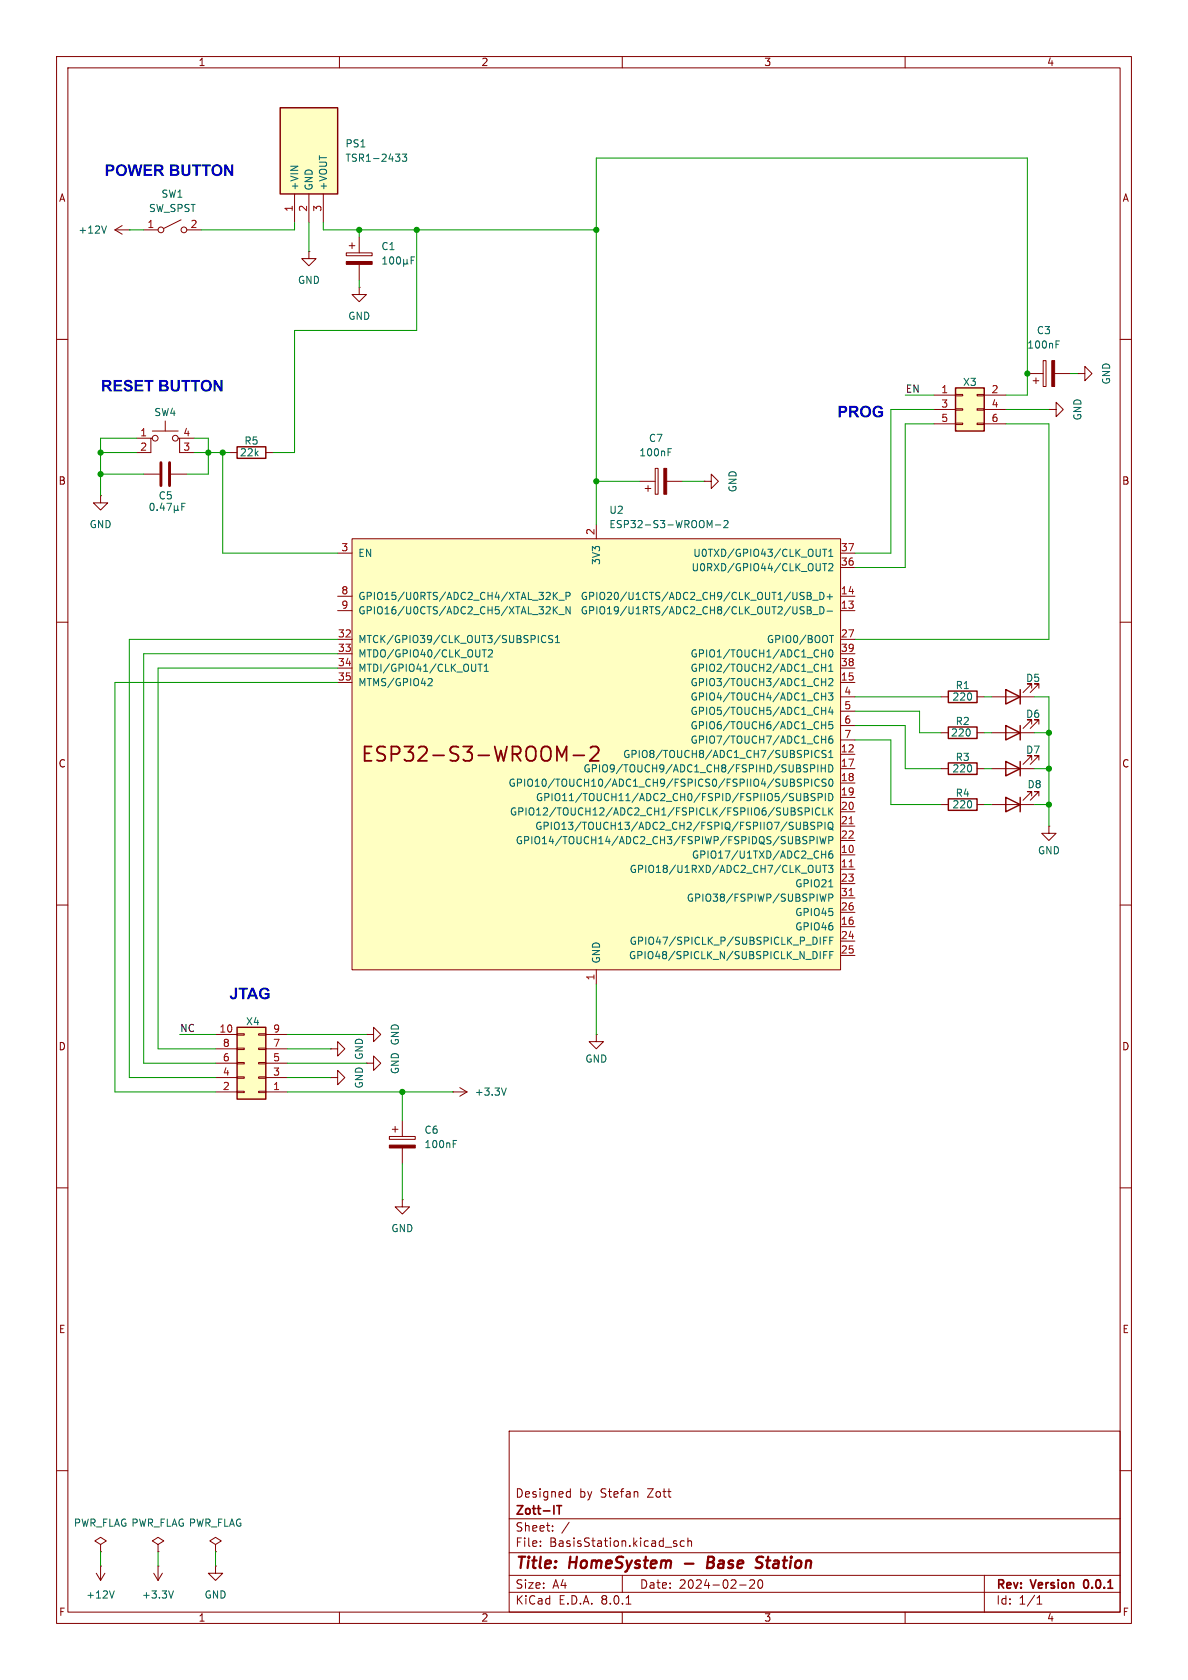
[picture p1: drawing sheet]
<svg xmlns="http://www.w3.org/2000/svg" width="210mm" height="297mm" viewBox="0 0 210 297" stroke-linecap="round" stroke-linejoin="round" font-family="sans-serif">
<g fill="none" stroke="#840000" stroke-width=".18">
<path d="M10 10h190v277h-190zM12 12h186v273h-186zM60 10v2M110 10v2M160 10v2M10 60h2M198 60h2M10 110h2M198 110h2M10 160h2M198 160h2M10 210h2"/>
<path d="M198 210h2M10 260h2M90 253h108v32h-108zM198 260h2M90 278.5h108M90 274.5h108M90 268.5h108M95.5 273.2v.2M95.5 272.5v.1M97.7 270.5v.2M97.7 269.8v.1M100.4 263.7l.4 .1"/>
<path d="M100.6 269.1l-1.3 1.9M100.8 263.2v1.5M100.8 264.6l-.4 .1M110 278.5v3M119.1 272.8l.5 .2 .1 .2-.2 .2-.5-.1M119.1 272.5h.5M121 272.5l-.5-.1-.2 .3v.4l.1 .2h.6M121.6 272.5l.2-.1 .4 .1 .1 .9M121.6 271.9v1.5M132.5 279.4l.6-.1 .2 .1 .1 .3-.9 1.1h.9M134.2 279.4l.1-.1a.81 .81 0 0 1 .6 .6 .81 .81 0 0 1-.3 .8l-.1 .1a.81 .81 0 0 1-.6-.6 .81 .81 0 0 1 .3-.8zM174 278.5v6.5"/>
<path d="M60 285v2M90 281.5h108M110 285v2M110.7 283.6h.8M130.8 280.2h1.1M160 285v2M183.3 283.6h.9M183.3 282.5l.5-.4v1.5"/>
</g>
<path d="M98.4 266.2h.9M98.8 266.2v1.5M191.6 279.6v.9" fill="none" stroke="#840000" stroke-width=".3"/>
<path d="M121.1 276.4h1.5M125.1 276.2h.7M125.8 276.2l.2 .1M125.9 275.2h-.7l-.2 2 .9-.1M126 276.1l-.2 .1M134.1 276.2l.3 .1a.49 .49 0 0 1 .4 .5 .49 .49 0 0 1-.5 .4M134.2 275.2l.7 .1" fill="none" stroke="#840000" stroke-width=".4"/>
<path d="M49.5 19.1h10.2v15.2h-10.2z" fill="#ffffc2"/>
<path d="M49.5 19.1h10.2v15.2h-10.2zM177.8 141l2.5 1.2-2.5 1.3zM180.3 141v2.5" fill="none" stroke="#840000" stroke-width=".25"/>
<path d="M52.1 34.3v5.1M54.6 34.3v5.1M57.1 34.3v5.1M175.3 142.2h7.6M182.4 140.7v-.7h-.8h.8l-1.6 1.5M183.6 140.7v-.7h-.7h.7l-1.5 1.5M185.4 146.1v1.2h1.3l-1.3 1.3-1.3-1.3h1.3M185.4 146.1h.1" fill="none" stroke="#840000" stroke-width=".18"/>
<path d="M69.9 27.2h.8l-.4 .5M70.6 27.8l.1 .2-.1 .5M71.1 27.2h.8l-.4 .5 .3 .2v.5l-.1 .1-.6-.1" fill="none" stroke="#006464" stroke-width=".18"/>
<path d="M41.9 181.6h5.1v12.7h-5.1z" fill="#ffffc2"/>
<g fill="none" stroke="#840000" stroke-width=".18">
<path d="M54.6 44.5v1.2h1.3l-1.3 1.3-1.3-1.3h1.3M54.6 44.5h.1M61.2 44.7h4.6v.5h-4.6zM61.7 43.4h1M62.2 42.9v1M63.5 41.9v2.8M63.5 46.7v2.8M175.3 135.9h7.6M182.4 134.4v-.8h-.8h.8l-1.6 1.5M183.6 134.4v-.8h-.7h.7l-1.5 1.5M38.1 193h3.8M38.1 182.9h3.8"/>
<path d="M38.1 190.5h3.8M38.1 188h3.8M38.1 185.4h3.8M41.9 182.8h1.3v.2h-1.3zM41.9 185.3h1.3v.2h-1.3zM41.9 187.8h1.3v.3h-1.3zM41.9 190.4h1.3v.2h-1.3zM41.9 192.9h1.3v.3h-1.3zM45.7 182.8h1.3v.2h-1.3zM45.7 185.3h1.3v.2h-1.3zM45.7 187.8h1.3v.3h-1.3zM45.7 190.4h1.3v.2h-1.3z"/>
<path d="M45.7 192.9h1.3v.3h-1.3zM47 193h3.8M47 182.9h3.8M47 190.5h3.8M47 188h3.8M47 185.4h3.8M64.8 182.9h1.2v-1.3l1.3 1.3-1.3 1.3v-1.3M64.8 182.9h.1M80 193h.1M80 193h2.5M81.3 192.3l1.2 .7M82.5 193l-1.2 .8"/>
<path d="M38.1 276.9v1.2h1.3l-1.3 1.3-1.3-1.3h1.3M38.1 276.9h.1"/>
</g>
<path d="M177.8 134.6l2.5 1.3-2.5 1.3zM180.3 134.6v2.6M41.9 181.6h5.1v12.7h-5.1z" fill="none" stroke="#840000" stroke-width=".25"/>
<path d="M61.2 46.2h4.6v.5h-4.6z" fill="#840000" stroke="#840000" stroke-width=".18"/>
<path d="M67.7 46.7h.7M67.7 45.8l.3-.4v1.3M69.1 45.5l.1-.1a.68 .68 0 0 1 .4 .6 .68 .68 0 0 1-.4 .7 .84 .84 0 0 1-.1-1.2zM70.3 45.5l.1-.1a.68 .68 0 0 1 .4 .6 .68 .68 0 0 1-.4 .7 .84 .84 0 0 1-.1-1.2zM71.4 46.5l.1 .2h.3l.2-.2M71.4 45.8v1.3M72 46.5l.1 .2M72 45.8v.7M72.7 46h.4M73.3 45.4h-.6v1.3M89.5 192.3l-.4 1.3" fill="none" stroke="#006464" stroke-width=".18"/>
<path d="M62.2 95.3h86.4v76.2h-86.4z" fill="#ffffc2"/>
<g fill="none" stroke="#840000" stroke-width=".18">
<path d="M63.5 50.8v1.3h1.3l-1.3 1.2-1.3-1.2h1.3M63.5 50.8h.1M181.6 66h2.8M182.6 67.3h1M183.1 66.8v1M184.4 63.8h.5v4.5h-.5zM186.4 66h2.8M59.7 97.8h2.5M62.2 95.3h86.4v76.2h-86.4zM105.4 92.7v2.6M148.6 97.8h2.5M59.7 108h2.5"/>
<path d="M59.7 105.4h2.5M59.7 113h2.5M59.7 115.6h2.5M59.7 118.1h2.5M148.6 108h2.5M148.6 105.4h2.5M148.6 113h2.5M148.6 115.6h2.5M148.6 118.1h2.5M148.6 100.3h2.5M59.7 120.7h2.5M148.6 133.4h2.5"/>
<path d="M148.6 120.7h2.5M148.6 135.9h2.5M148.6 138.4h2.5M148.6 123.2h2.5M148.6 125.7h2.5M148.6 128.3h2.5M148.6 130.8h2.5M166.4 135.9h1.2M166.4 123.2h1.2M166.4 129.5h1.2M172.7 135.9h1.3M172.7 123.2h1.3"/>
<path d="M172.7 129.5h1.3M175.3 123.2h7.6M175.3 129.5h7.6M182.4 128v-.7h-.8h.8l-1.6 1.5M182.4 121.7v-.8h-.8h.8l-1.6 1.5M183.6 128v-.7h-.7h.7l-1.5 1.5M183.6 121.7v-.8h-.7h.7l-1.5 1.5M148.6 151.1h2.5M148.6 153.7h2.5M148.6 141h2.5M148.6 143.5h2.5M148.6 146.1h2.5"/>
<path d="M148.6 148.6h2.5M148.6 156.2h2.5M148.6 158.8h2.5M166.4 142.2h1.2M172.7 142.2h1.3M105.4 171.5v2.5M148.6 163.8h2.5M148.6 166.4h2.5M148.6 168.9h2.5M148.6 161.3h2.5M105.4 182.9v1.3h1.3l-1.3 1.2-1.3-1.2h1.3M105.4 182.9h.1"/>
</g>
<path d="M99.3 133.8l.8-1.8v2.5M101.4 133.5h1.9M104.4 132.2l.3-.2h.6a.69 .69 0 0 1 .4 1.1l-1.4 1.4h1.5" fill="none" stroke="#840000" stroke-width=".32"/>
<g fill="none" stroke="#006464" stroke-width=".18">
<path d="M186.7 60.9h.4M186.7 60.3h.6M125.4 92.9l.5-.9v1.3M126.5 92.8h.9M128 92.1l.5-.1 .2 .4-.8 .9h.8M145.4 99.6h.7M145.4 97.1h.7M145.8 97.1v1.3M145.8 99.6v1.3M146.5 99.8l.5-.2 .2 .4-.8 .9h.8M146.5 97.5l.4-.4v1.3M146.5 98.4h.7"/>
<path d="M75.9 120h.4l.1 .3-.8 .9h.8M84.5 117.4h.7M84.9 117.4v1.3M85.2 114.9h.8M85.6 114.9v1.2M85.6 118.7h.7M85.6 117.8l.4-.4v1.3M86.3 115l.5-.1 .3 .3-.8 .9h.8M96.5 112.5a.6 .6 0 0 0-.9 .4 .6 .6 0 0 0 .6 .7l.3-.1M97.7 112.4l-.5-.1-.2 .2v.3l.6 .3 .1 .3-.2 .2-.5-.1M97.8 104.7v1.3M97.8 107.3v1.2"/>
<path d="M98 105.3l.5 .7M98 107.8l.5 .7M98.2 113.6h.7M98.2 112.7l.3-.4v1.3M98.5 104.7l-.7 .7M98.5 107.3l-.7 .7M98.8 108.7h1M98.8 106.1h1M100.1 105.4l.6-.1 .1-.2-.1-.3-.6-.1v1.3M100.8 107.3v1.2l-.7-1.2v1.2M142 107.3h.2M142.1 108v.4"/>
<path d="M142.7 104.7h.4l.3 .3-.3 .3 .3 .1v.3l-.2 .3h-.5zM142.7 107.3h.4l.3 .2-.3 .4 .3 .1v.3l-.2 .2h-.5zM142.7 107.9h.4M142.7 105.3h.4M143.7 108.7h.9M143.7 106.1h.9M144.9 107.3a.64 .64 0 0 1 .8 .6 .64 .64 0 0 1-.8 .6zM144.9 104.7a.64 .64 0 0 1 .8 .7 .64 .64 0 0 1-.8 .6zM145.2 117.4v1.3M145.2 118h.8M145.2 115.5h.8M146 114.9v1.2"/>
<path d="M146 117.4v1.3M146 120v1.2M146.2 108h1M146.2 105.5h1M146.5 117.8l.4-.4v1.3M146.5 118.7h.7M146.6 115l.2-.1a.68 .68 0 0 1 .4 .6 .68 .68 0 0 1-.4 .6l-.2-.1-.1-.3zM146.6 112.3h.8M146.7 105v1M147 112.3v1.3M141.7 137.8l-.5-.1-.2 .2v.3l.5 .3 .2 .3-.3 .2-.5-.1M142.2 138.4l.6-.1 .1-.1v-.3l-.7-.2v1.3"/>
<path d="M143.3 135.9l.6-.1 .1-.2v-.3l-.7-.1v1.3M143.5 137.7v1.3M144.6 135.2v1.3M144.8 132.8a.6 .6 0 0 0-.8 .4 .6 .6 0 0 0 .6 .7l.2-.1M144.8 137.9a.6 .6 0 0 0-.8 .4 .6 .6 0 0 0 .6 .7l.2-.1M145.2 135.2v1.3M145.2 135.8h.7M145.2 120.6h.8M145.2 123.1h.8M145.2 125.6h.8M145.2 128.2h.8M145.2 130.7h.8"/>
<path d="M145.9 135.2v1.3M146 122.5v1.3M146 125v1.3M146 127.6v1.2M146 130.1v1.3M146 132.7h-.5l-.2 .2 .1 .3 .6 .2v.4l-.2 .1h-.5M146 137.8l-.5-.1-.2 .3 .1 .3 .6 .2v.4l-.2 .1-.5-.1M146.4 122.5h.8l-.4 .5 .4 .1v.5l-.2 .2-.6-.2M146.5 135.2a.64 .64 0 0 1 .7 .6 .64 .64 0 0 1-.7 .7zM146.5 120.1l.5-.1 .2 .3-.8 .9h.8M146.5 133.9h.7M146.5 133l.4-.3v1.2"/>
<path d="M146.6 137.9l.2-.2a.68 .68 0 0 1 .4 .7 .68 .68 0 0 1-.4 .6l-.2-.1-.1-.4zM146.8 125l-.3 .9h.8M147.1 130.1l-.4 .1a.86 .86 0 0 0 0 1.2l.5-.1v-.5l-.2-.2-.4 .1-.1 .1M147.1 125.5v.8M147.2 127.6h-.6l-.1 .6 .2-.1h.4l.1 .2v.4l-.2 .1-.5-.1M141.1 143.2l.7 .5-.3 .4-.4-.1M141.5 145.4v1l-.3 .2M141.5 140.3v1l-.1 .2h-.3M141.8 142.9l-.5-.1-.2 .3M142.1 145.4h.4l.3 .2-.3 .4 .3 .1v.3l-.2 .2h-.5zM142.1 146h.4M142.2 140.3h.4l.2 .2-.2 .4 .2 .1 .1 .3-.3 .2h-.4z"/>
<path d="M142.2 140.9h.4M142.3 143.5l.6-.1 .2-.2-.1-.3-.7-.1v1.3M142.6 148l-.4-.1-.2 .1v.4l.5 .2 .1 .3-.2 .3-.5-.1M143.2 148.6l.6-.1 .1-.2-.1-.3-.6-.1v1.3M143.6 142.8v1.3M144 145.4h-.5l-.2 .2 .1 .3 .6 .2v.4l-.2 .1h-.5M144.1 140.3h-.5l-.2 .2 .1 .3 .5 .3v.3l-.2 .1h-.4M144.3 153v1l.2 .2h.4l.1-.2v-1M144.4 147.9v1.3M144.6 146h.6l.1-.2-.1-.3-.6-.1v1.2M144.6 140.9h.6l.2-.2-.1-.3-.7-.1v1.2M144.9 142.9a.6 .6 0 0 0-.8 .5 .6 .6 0 0 0 .6 .7l.2-.1"/>
<path d="M144.9 147.9l.3 1.3 .3-.9 .2 .9 .3-1.3M145.2 150.4v1.3M145.2 151h.8M145.4 153h.7M145.5 142.8v1.3h.6M145.8 153v1.2M145.8 145.4v1.2M145.9 140.3v1.2M146 150.4v1.3M146 158.1l-.3 1.2-.2-.9-.3 .9M146.4 145.5l.3-.1a.43 .43 0 0 1 .5 .4v.4a.42 .42 0 0 1-.4 .4 .42 .42 0 0 1-.4-.4zM146.4 153h.8l-.4 .5 .4 .1v.5l-.2 .1-.6-.1"/>
<path d="M146.5 140.3a.64 .64 0 0 1 .7 .6 .64 .64 0 0 1-.7 .6zM146.5 142.8v1.3M146.5 148.6l.6-.1 .1-.2v-.3l-.7-.1v1.3M146.5 158.7h.6l.1-.2v-.3l-.7-.1v1.2M146.5 156.8h.7M146.6 146.3l.7 .5M146.7 143.4l.5 .7M147.1 150.4l-.4 .1a.86 .86 0 0 0 0 1.2l.5-.1v-.4l-.2-.3-.4 .1-.1 .2M147.2 142.8l-.7 .7M145 165.7v1.2M145 168.2v1.3M145.6 166.3h.4"/>
<path d="M145.6 168.8h.4M146.2 165.7h-.6v1.2M146.2 168.2h-.6v1.3M146.7 166.3h.4M146.7 168.8h.4M147.3 165.7h-.6v1.2M147.3 168.2h-.6v1.3"/>
</g>
<path d="M150.1 153.3h.7M150.1 145.6h.7M150.1 158.3h.7" fill="none" stroke="#a90000" stroke-width=".18"/>
<path d="M167.6 134.9h5.1v2h-5.1zM167.6 128.5h5.1v2.1h-5.1zM167.6 122.2h5.1v2h-5.1zM177.8 128.3l2.5 1.2-2.5 1.3zM177.8 121.9l2.5 1.3-2.5 1.3zM180.3 121.9v2.6M180.3 128.3v2.5M167.6 141.2h5.1v2.1h-5.1z" fill="none" stroke="#840000" stroke-width=".25"/>
<path d="M185.9 63.8h.5v4.5h-.5z" fill="#840000" stroke="#840000" stroke-width=".18"/>
<path d="M168.9 68.6h5.1v7.6h-5.1z" fill="#ffffc2"/>
<g fill="none" stroke="#840000" stroke-width=".18">
<path d="M21.6 39.9l-1.3 .7M32 38.9l-3 1.5M20.3 40.6l1.3 .8M20.3 40.6h2.6M22.9 40.6h.1M25.4 40.6h2.5M33 40.6h2.6M24.1 77.5h2.6M26.9 77.5h-.2v2.5h-2.6M26.9 76.2h4.6M29.2 74.4v1.8M31.5 77.5h.2v2.5h2.6"/>
<path d="M31.7 77.5h2.6M165.1 69.9h3.8M165.1 72.4h3.8M165.1 74.9h3.8M168.9 74.8h1.3v.3h-1.3zM168.9 72.3h1.3v.2h-1.3zM168.9 69.7h1.3v.3h-1.3zM172.7 74.8h1.3v.3h-1.3zM172.7 72.3h1.3v.2h-1.3zM172.7 69.7h1.3v.3h-1.3zM174 69.9h3.8M174 72.4h3.8"/>
<path d="M174 74.9h3.8M185.4 72.4h1.3v-1.3l1.3 1.3-1.3 1.3v-1.3M185.4 72.4h.1M190.5 66h1.3v-1.2l1.2 1.2-1.2 1.3v-1.3M190.5 66h.1M17.8 87.6v1.3h1.2l-1.2 1.3-1.3-1.3h1.3M17.8 87.6h.1M25.4 83.8h2.8M30.2 83.8h2.8M40.6 80h1.3M47 80h1.3M113 85.1h2.8"/>
<path d="M114 86.4h1.1M114.6 85.9v1M115.8 82.8h.5v4.6h-.5zM117.9 85.1h2.7M124.5 85.1h1.2v-1.3l1.3 1.3-1.3 1.3v-1.3M124.5 85.1h.1M58.4 190.5h1.3v-1.3l1.3 1.3-1.3 1.3v-1.3M58.4 190.5h.1M58.4 185.4h1.3v-1.2l1.3 1.2-1.3 1.3v-1.3M58.4 185.4h.1M64.8 188h1.2v-1.3l1.3 1.3-1.3 1.2v-1.2M69.3 199.6h1.1"/>
<path d="M69.8 199.1v1.1M71.1 198.1v2.8M68.8 200.9h4.6v.5h-4.6zM71.1 212.1v1.3h1.3l-1.3 1.2-1.3-1.2h1.3M71.1 212.1h.1M71.1 202.9v2.8M17 278.1l.8 1.3M17.8 276.9h.1M17.8 273l1-.6-1-.6-1 .6 1 .6v1.3M17.8 274.3h.1M17.8 276.9v2.5M18.5 278.1l-.7 1.3"/>
<path d="M27.2 278.1l.7 1.3M27.9 273l1.1-.6-1.1-.6-1 .6 1 .6v1.3M27.9 274.3h.1M27.9 276.9h.1M27.9 276.9v2.5M28.7 278.1l-.8 1.3M38.1 273l1-.6-1-.6-1 .6 1 .6v1.3M38.1 274.3h.1"/>
<circle cx="28.4" cy="40.6" r=".51"/>
<circle cx="32.5" cy="40.6" r=".51"/>
<circle cx="27.4" cy="77.5" r=".51"/>
<circle cx="31" cy="77.5" r=".51"/>
</g>
<path d="M41.9 79h5.1v2h-5.1zM168.9 68.6h5.1v7.6h-5.1z" fill="none" stroke="#840000" stroke-width=".25"/>
<g fill="#840000" stroke="#840000" stroke-width=".18">
<path d="M117.3 82.8h.6v4.6h-.6z"/>
<path d="M68.8 202.4h4.6v.5h-4.6z"/>
</g>
<g fill="none" stroke="#006464" stroke-width=".18">
<path d="M18.8 39.9l-.4 1.3M118.1 79.9h.4M118.1 79.3h.6M26.7 89h.1a.68 .68 0 0 1 .5 .6 .68 .68 0 0 1-.5 .6 .84 .84 0 0 1-.1-1.2zM27.8 90.1v.1M28.6 88.9l-.3 .9h.8M28.9 89.4v.8M30.3 89l-.5 1.2M30.8 90.1l.2 .1h.2l.2-.1M30.8 89.4v1.3M31.4 90.1l.2 .1M31.4 89.4v.7"/>
<path d="M32.1 89.6h.5M32.7 89h-.6v1.2M80.1 202.2h.4M80.1 201.6h.6M20.2 281.2l-.4 1.3M30.7 281.2l-.5 1.3"/>
</g>
<path d="M28.4 81.8v4.1M30 81.8v4.1" fill="none" stroke="#840000" stroke-width=".51"/>
<g fill="none" stroke="#009600" stroke-width=".18">
<path d="M52.1 39.4v1.2h-16.5M54.6 39.4v5.1M57.1 39.4v1.2h48.3M22.9 40.6h2.5M63.5 40.6v1.3M63.5 49.5v1.3M73.7 40.6v17.8h-21.6v21.6h-3.8M24.1 77.5h-6.3v10.1M34.3 77.5h2.5v6.3h-3.8M160 69.9h5.1M165.1 72.4h-7.6v25.4h-6.4M165.1 74.9h-5.1v25.4h-8.9"/>
<path d="M177.8 69.9h3.8v-42h-76.2v64.8M177.8 72.4h7.6M177.8 74.9h7.6v38.1h-34.3M189.2 66h1.3M17.8 80h6.3M17.8 83.8h7.6M34.3 80h6.3M39.4 80v17.8h20.3M105.4 85.1h7.6M120.6 85.1h3.9M59.7 113h-36.8v77.5h15.2M59.7 118.1h-31.8v67.3h10.2"/>
<path d="M59.7 115.6h-34.3v72.4h12.7M59.7 120.7h-39.4v72.3h17.8M151.1 125.7h11.5v3.8h3.8M151.1 128.3h8.9v7.6h6.4M151.1 130.8h6.4v11.4h8.9M151.1 123.2h15.3M174 129.5h1.3M174 135.9h1.3M174 123.2h1.3M182.9 129.5h2.5M182.9 123.2h2.5v22.9M182.9 135.9h2.5"/>
<path d="M174 142.2h1.3M182.9 142.2h2.5M105.4 174v8.9M31.7 182.9h6.4M50.8 182.9h14M50.8 190.5h7.6M50.8 185.4h7.6M50.8 188h14M50.8 193h29.2M71.1 193v5.1M71.1 205.7v6.4M17.8 274.3v2.6"/>
<path d="M27.9 274.3v2.6M38.1 274.3v2.6"/>
</g>
<g fill="#009600" stroke="#009600" stroke-width=".18">
<circle cx="185.4" cy="129.5" r=".46"/>
<circle cx="185.4" cy="135.9" r=".46"/>
<circle cx="185.4" cy="142.2" r=".46"/>
<circle cx="39.4" cy="80" r=".46"/>
<circle cx="17.8" cy="83.8" r=".46"/>
<circle cx="17.8" cy="80" r=".46"/>
<circle cx="71.1" cy="193" r=".46"/>
<circle cx="105.4" cy="40.6" r=".46"/>
<circle cx="105.4" cy="85.1" r=".46"/>
<circle cx="63.5" cy="40.6" r=".46"/>
<circle cx="73.7" cy="40.6" r=".46"/>
<circle cx="181.6" cy="66" r=".46"/>
<circle cx="36.8" cy="80" r=".46"/>
</g>
<text font-size="3.5" fill="#840000" x="63.6" y="135.1">ESP32-S3-WROOM-2</text>
<g font-size="2.8" fill="#0000c2">
<text x="18.5" y="31.9">POWER BUTTON</text>
<text x="17.8" y="70">RESET BUTTON</text>
<text x="148" y="74.5">PROG</text>
<text x="40.6" y="177.4">JTAG</text>
</g>
<g font-size="2.8" fill="#840000">
<text x="91" y="277.9">Title:</text>
<text x="100.7" y="277.9">HomeSystem</text>
<text x="126.6" y="277.9">Base</text>
<text x="136.1" y="277.9">Station</text>
</g>
<g font-size="2.1" fill="#840000">
<text x="91" y="268.2">Zott-IT</text>
<text x="91" y="265">Designed</text>
<text x="102.4" y="265">by</text>
<text x="106.2" y="265">Stefan</text>
<text x="114.6" y="265">Zott</text>
<text x="91" y="273.7">File:</text>
<text x="91" y="271">Sheet:</text>
<text x="97.1" y="273.7">BasisStation.kicad_sch</text>
<text x="91" y="281.1">Size:</text>
<text x="97.7" y="281.1">A4</text>
<text x="113" y="281.1">Date:</text>
<text x="120" y="281.1">2024-02-20</text>
<text x="176" y="281.3">Rev:</text>
<text x="182.4" y="281.3">Version</text>
<text x="192.3" y="281.3">0.0.1</text>
<text x="91" y="283.9">KiCad</text>
<text x="98.7" y="283.9">E.D.A.</text>
<text x="106.3" y="283.9">8.0.1</text>
<text x="176" y="283.9">Id:</text>
<text x="180.1" y="283.9">1/1</text>
</g>
<g font-size="1.8" fill="#840000">
<text x="35" y="11.9">1</text>
<text x="85" y="11.9">2</text>
<text x="135" y="11.9">3</text>
<text x="185" y="11.9">4</text>
<text x="10.3" y="35.9">A</text>
<text x="198.4" y="35.9">A</text>
<text x="10.3" y="85.9">B</text>
<text x="198.3" y="85.9">B</text>
<text x="10.3" y="135.9">C</text>
<text x="198.3" y="135.9">C</text>
<text x="10.3" y="185.9">D</text>
<text x="198.3" y="185.9">D</text>
<text x="10.3" y="235.9">E</text>
<text x="198.3" y="235.9">E</text>
<text x="10.3" y="285.9">F</text>
<text x="35" y="286.9">1</text>
<text x="85" y="286.9">2</text>
<text x="135" y="286.9">3</text>
<text x="185" y="286.9">4</text>
<text x="198.4" y="285.9">F</text>
</g>
<g font-size="1.8" fill="#006464">
<text x="61" y="26.3">PS1</text>
<text x="61" y="28.8">TSR1-2433</text>
<text x="28.4" y="35.2">SW1</text>
<text x="52.9" y="33.8" transform="rotate(-90 52.9 33.8)">+VIN</text>
<text x="55.5" y="33.8" transform="rotate(-90 55.5 33.8)">GND</text>
<text x="58" y="33.8" transform="rotate(-90 58 33.8)">+VOUT</text>
<text x="13.8" y="41.5">+12V</text>
<text x="26.2" y="37.7">SW_SPST</text>
<text x="67.3" y="44.4">C1</text>
<text x="52.6" y="50.4">GND</text>
<text x="61.5" y="56.7">GND</text>
<text x="183.2" y="59.3">C3</text>
<text x="181.5" y="61.8">100nF</text>
<text x="170.1" y="68.4">X3</text>
<text x="196.4" y="68.1" transform="rotate(-90 196.4 68.1)">GND</text>
<text x="27.2" y="73.8">SW4</text>
<text x="191.4" y="74.4" transform="rotate(-90 191.4 74.4)">GND</text>
<text x="42.3" y="80.9">22k</text>
<text x="43.1" y="78.8">R5</text>
<text x="112.9" y="80.9">100nF</text>
<text x="114.6" y="78.3">C7</text>
<text x="27.9" y="88.5">C5</text>
<text x="130.4" y="87.1" transform="rotate(-90 130.4 87.1)">GND</text>
<text x="15.7" y="93.6">GND</text>
<text x="107.6" y="91">U2</text>
<text x="107.6" y="93.6">ESP32-S3-WROOM-2</text>
<text x="63.2" y="98.7">EN</text>
<text x="106.3" y="100" transform="rotate(-90 106.3 100)">3V3</text>
<text x="122.2" y="101.2">U0RXD/GPIO44/CLK_OUT2</text>
<text x="122.5" y="98.7">U0TXD/GPIO43/CLK_OUT1</text>
<text x="63.2" y="106.3">GPIO15/U0RTS/ADC2_CH4/XTAL_32K_P</text>
<text x="102.6" y="106.3">GPIO20/U1CTS/ADC2_CH9/CLK_OUT1/USB_D+</text>
<text x="63.2" y="113.9">MTCK/GPIO39/CLK_OUT3/SUBSPICS1</text>
<text x="63.2" y="108.8">GPIO16/U0CTS/ADC2_CH5/XTAL_32K_N</text>
<text x="102.6" y="108.8">GPIO19/U1RTS/ADC2_CH8/CLK_OUT2/USB_D-</text>
<text x="135.5" y="113.9">GPIO0/BOOT</text>
<text x="63.2" y="116.4">MTDO/GPIO40/CLK_OUT2</text>
<text x="63.2" y="119">MTDI/GPIO41/CLK_OUT1</text>
<text x="122" y="119">GPIO2/TOUCH2/ADC1_CH1</text>
<text x="122" y="116.4">GPIO1/TOUCH1/ADC1_CH0</text>
<text x="63.2" y="121.5">MTMS/GPIO42</text>
<text x="122" y="121.5">GPIO3/TOUCH3/ADC1_CH2</text>
<text x="122" y="124.1">GPIO4/TOUCH4/ADC1_CH3</text>
<text x="168.3" y="124.1">220</text>
<text x="168.8" y="122">R1</text>
<text x="181.3" y="120.8">D5</text>
<text x="122" y="126.6">GPIO5/TOUCH5/ADC1_CH4</text>
<text x="122" y="129.1">GPIO6/TOUCH6/ADC1_CH5</text>
<text x="122" y="131.7">GPIO7/TOUCH7/ADC1_CH6</text>
<text x="168" y="130.4">220</text>
<text x="168.8" y="128.4">R2</text>
<text x="181.3" y="127.1">D6</text>
<text x="103" y="136.8">GPIO9/TOUCH9/ADC1_CH8/FSPIHD/SUBSPIHD</text>
<text x="110.1" y="134.2">GPIO8/TOUCH8/ADC1_CH7/SUBSPICS1</text>
<text x="168.3" y="136.8">220</text>
<text x="168.8" y="134.7">R3</text>
<text x="181.3" y="133.5">D7</text>
<text x="89.8" y="139.3">GPIO10/TOUCH10/ADC1_CH9/FSPICS0/FSPIIO4/SUBSPICS0</text>
<text x="94.6" y="141.8">GPIO11/TOUCH11/ADC2_CH0/FSPID/FSPIIO5/SUBSPID</text>
<text x="168.3" y="143.1">220</text>
<text x="168.8" y="141.1">R4</text>
<text x="181.5" y="139.5">D8</text>
<text x="90" y="144.4">GPIO12/TOUCH12/ADC2_CH1/FSPICLK/FSPIIO6/SUBSPICLK</text>
<text x="91.1" y="149.5">GPIO14/TOUCH14/ADC2_CH3/FSPIWP/FSPIDQS/SUBSPIWP</text>
<text x="94.5" y="146.9">GPIO13/TOUCH13/ADC2_CH2/FSPIQ/FSPIIO7/SUBSPIQ</text>
<text x="111.2" y="154.5">GPIO18/U1RXD/ADC2_CH7/CLK_OUT3</text>
<text x="122.2" y="152">GPIO17/U1TXD/ADC2_CH6</text>
<text x="183.4" y="151.2">GND</text>
<text x="121.3" y="159.6">GPIO38/FSPIWP/SUBSPIWP</text>
<text x="140.5" y="157.1">GPIO21</text>
<text x="111.2" y="167.2">GPIO47/SPICLK_P/SUBSPICLK_P_DIFF</text>
<text x="140.5" y="164.7">GPIO46</text>
<text x="140.5" y="162.2">GPIO45</text>
<text x="106.3" y="170.4" transform="rotate(-90 106.3 170.4)">GND</text>
<text x="111.1" y="169.8">GPIO48/SPICLK_N/SUBSPICLK_N_DIFF</text>
<text x="43.4" y="181.5">X4</text>
<text x="64.4" y="187.5" transform="rotate(-90 64.4 187.5)">GND</text>
<text x="70.7" y="190" transform="rotate(-90 70.7 190)">GND GND</text>
<text x="103.4" y="188.1">GND</text>
<text x="64.4" y="192.5" transform="rotate(-90 64.4 192.5)">GND</text>
<text x="83.8" y="193.9">+3.3V</text>
<text x="74.9" y="200.6">C6</text>
<text x="74.9" y="203.2">100nF</text>
<text x="69.1" y="218">GND</text>
<text x="13" y="270.1">PWR_FLAG PWR_FLAG PWR_FLAG</text>
<text x="15.1" y="282.8">+12V</text>
<text x="25" y="282.8">+3.3V</text>
<text x="36.1" y="282.8">GND</text>
</g>
<g font-size="1.8" fill="#a90000">
<text x="26" y="40.4">1</text>
<text x="33.6" y="40.4">2</text>
<text x="51.8" y="37.5" transform="rotate(-90 51.8 37.5)">1</text>
<text x="54.4" y="37.5" transform="rotate(-90 54.4 37.5)">2</text>
<text x="56.9" y="37.5" transform="rotate(-90 56.9 37.5)">3</text>
<text x="166.3" y="69.6">1</text>
<text x="175.2" y="69.6">2</text>
<text x="24.7" y="77.2">1</text>
<text x="32.3" y="77.2">4</text>
<text x="166.3" y="72.1">3</text>
<text x="166.3" y="74.7">5</text>
<text x="175.2" y="72.1">4</text>
<text x="175.2" y="74.7">6</text>
<text x="24.7" y="79.8">2</text>
<text x="32.3" y="79.8">3</text>
<text x="105.2" y="94.7" transform="rotate(-90 105.2 94.7)">2</text>
<text x="60.3" y="97.5">3</text>
<text x="148.5" y="100.1">36</text>
<text x="148.5" y="97.5">37</text>
<text x="60.3" y="105.2">8</text>
<text x="60.3" y="107.7">9</text>
<text x="148.5" y="107.7">13</text>
<text x="148.5" y="105.2">14</text>
<text x="59.6" y="112.8">32</text>
<text x="148.5" y="112.8">27</text>
<text x="59.6" y="115.3">33</text>
<text x="59.6" y="117.9">34</text>
<text x="148.5" y="117.9">38</text>
<text x="148.5" y="115.3">39</text>
<text x="59.6" y="120.4">35</text>
<text x="148.5" y="120.4">15</text>
<text x="149.2" y="122.9">4</text>
<text x="149.2" y="125.5">5</text>
<text x="149.2" y="128">6</text>
<text x="149.2" y="130.6">7</text>
<text x="148.5" y="133.1">12</text>
<text x="148.5" y="135.6">17</text>
<text x="148.5" y="138.2">18</text>
<text x="148.5" y="140.7">19</text>
<text x="148.5" y="143.3">20</text>
<text x="148.5" y="145.8">21</text>
<text x="148.5" y="148.3">22</text>
<text x="148.5" y="150.9">10</text>
<text x="148.5" y="153.4">11</text>
<text x="148.5" y="156">23</text>
<text x="148.5" y="161">26</text>
<text x="148.5" y="158.5">31</text>
<text x="148.5" y="163.6">16</text>
<text x="148.5" y="166.1">24</text>
<text x="105.2" y="173.4" transform="rotate(-90 105.2 173.4)">1</text>
<text x="148.5" y="168.7">25</text>
<text x="38.7" y="182.6">10</text>
<text x="39.3" y="185.2">8</text>
<text x="48.2" y="185.2">7</text>
<text x="48.2" y="182.6">9</text>
<text x="39.3" y="190.2">4</text>
<text x="39.3" y="187.7">6</text>
<text x="48.2" y="190.2">3</text>
<text x="48.2" y="187.7">5</text>
<text x="39.3" y="192.8">2</text>
<text x="48.2" y="192.8">1</text>
</g>
<g font-size="1.8" fill="#0f0f0f">
<text x="160" y="69.5">EN</text>
<text x="31.7" y="182.5">NC</text>
</g>
</svg>
